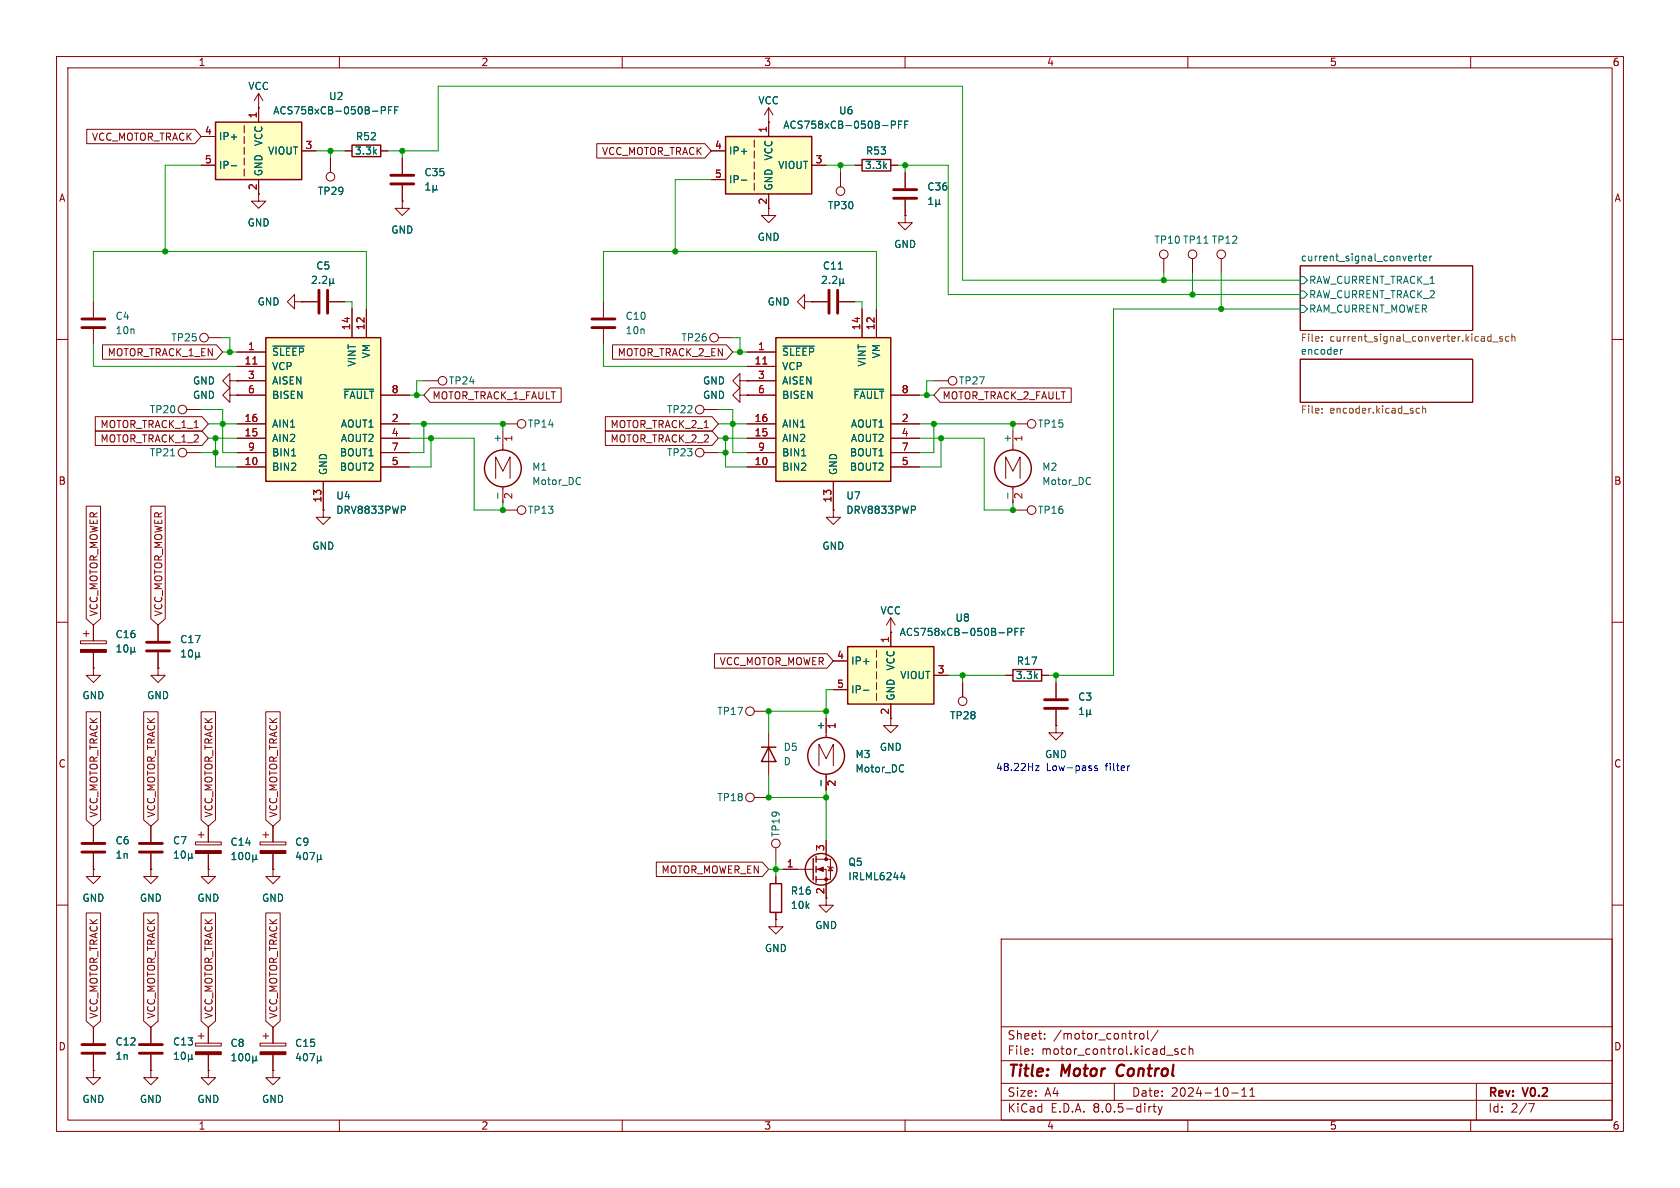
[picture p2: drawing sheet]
<svg xmlns="http://www.w3.org/2000/svg" width="297mm" height="210mm" viewBox="0 0 297 210" stroke-linecap="round" stroke-linejoin="round" font-family="sans-serif">
<g fill="none" stroke="#840000" stroke-width=".18">
<path d="M10 10h277v190h-277zM12 12h273v186h-273zM60 10v2M110 10v2M160 10v2M210 10v2M260 10v2M10 60h2M106.7 53.3v2.8M106.7 58.2v2.8M127 59.7h2.5M229.9 47h30.4v11.4h-30.4z"/>
<path d="M285 60h2M33 72.4h2.6M88.9 76.2v3.4M88.9 74.9h2.5M124.5 72.4h2.5M130.8 69.9v-1.3l-1.3 1.3 1.3 1.2v-1.2h1.3M130.8 67.3v-1.3l-1.3 1.3 1.3 1.3v-1.3h1.3M132.1 69.9h.1M132.1 67.3h.1M179.1 76.2v3.4M229.9 63.5h30.4v7.6h-30.4zM33 80h2.6"/>
<path d="M57.1 90.2v1.2h1.3l-1.3 1.3-1.2-1.3h1.2M57.1 90.2h.1M87.6 84.6v-3.8l1.3 2.5 1.3-2.5v3.8M88.9 90.2h2.5M88.9 86.1v2.8M124.5 80h2.5M177.8 84.6v-3.8l1.3 2.5 1.2-2.5v3.8M179.1 90.2h2.5M179.1 86.1v2.8M10 110h2M285 110h2M10 160h2"/>
<path d="M46 148.8h4.5v.6h-4.5zM46.5 147.6h1M47 147.1v1M48.3 153.7v1.2h1.2l-1.2 1.3-1.3-1.3h1.3M48.3 153.7h.1M48.3 146.1v2.7M48.3 150.9v2.8M137.2 154.9v1.3M138.4 153.7h5.4M144.3 153.7h1.7v6.3h1.3l-1.3 1.3-1.2-1.3h1.2M144.3 151.9h2.5v3.5h-2.5M146 148.6v3.3"/>
<path d="M146.3 153.2l.1 .1h.8l.1 .1M146.8 153.3l.4 .6h-.8zM285 160h2M137.2 162.6v1.2h1.2l-1.2 1.3-1.3-1.3h1.3M137.2 162.6h.1M137.2 161.3v1.3M177 166h108v32h-108zM60 198v2M110 198v2M160 198v2M177 194.5h108M177 191.5h108"/>
<path d="M177 187.5h108M177 181.5h108M182.5 186.3v.1M182.5 185.5v.1M184.7 183.6v.1M184.7 182.8v.1M197 191.5v3M200.9 182.7h.1M201.5 182.8l.2-.1 .5 .1v.6l-.1 .2-.4 .1-.2-.1zM202.9 182.2v1.3l.2 .2M203.5 195.6l-.3 .1M203.8 195.6h.6"/>
<path d="M204 195.1v1.3l.4 .2M204.7 182.1l-1.2 2M204.7 195.6l.4 1M205.1 196.6l-.1 .4-.3 .1M205.5 195.6l-.4 1M206.2 186.5h1.2M208.2 185.5l-.3-.1-.2 .2v.2l.5 .2v.3h-.5M209.6 185.5l-.4-.1-.3 .3v.4l.1 .2h.6M210 198v2M210.2 185.5l.3-.1 .3 .1 .1 .9M210.2 184.9v1.5M217.7 193.2h1.2"/>
<path d="M219.5 193.8h.9M219.5 192.7l.5-.4v1.5M221 193.8h.8M221 192.7l.4-.4v1.5M260 198v2M261 191.5v6.5M270.2 195.1h1l-.6 1.5"/>
<circle cx="126.2" cy="59.7" r=".76"/>
<circle cx="32.3" cy="72.4" r=".76"/>
<circle cx="92.2" cy="74.9" r=".76"/>
<circle cx="123.7" cy="72.4" r=".76"/>
<circle cx="32.3" cy="80" r=".76"/>
<circle cx="92.2" cy="90.2" r=".76"/>
<circle cx="123.7" cy="80" r=".76"/>
<circle cx="182.4" cy="90.2" r=".76"/>
</g>
<path d="M197.7 188.5a1.27 1.27 0 0 0 0 1.6" fill="none" stroke="#840000" stroke-width=".4"/>
<g fill="none" stroke="#006464" stroke-width=".18">
<path d="M229.9 51.4h.6l.6 .7-.6 .6h-.6zM229.9 54h.6l.6 .6-.6 .6h-.6zM229.9 48.9h.6l.6 .6-.6 .7h-.6zM250.2 45.3v.8M250.5 45.3l-.3 .2M250.8 45.3h.5M251 44.8v1.1l.3 .2M251.6 45.7l.6-.1v-.3h-.4l-.2 .1 .1 .7h.5M252.8 45.3v.8M253.1 45.3l-.3 .2M237 61.8v.8M237.3 61.8l-.3 .2"/>
<path d="M30.2 80.6h.7M88 87.1v1M102.6 84.5h.1M102.6 85.5v.1M178.2 87.1v1M192.7 84.5h.1M192.8 85.5l-.1 .1M52.7 150.6l-.3 .9h.8M53 151.1v.9M53.8 150.8l.1-.1a.68 .68 0 0 1 .5 .6 .68 .68 0 0 1-.5 .7 .84 .84 0 0 1-.1-1.2zM54.8 150.7h.8l-.5 1.3M56.1 151.8l.2 .2h.2l.2-.2"/>
<path d="M56.1 151.1v1.3M56.7 151.8l.2 .2M56.7 151.1v.7M159.2 155.1h.8M159.8 154.7v.8"/>
</g>
<g fill="none" stroke="#725600" stroke-width=".18">
<path d="M233.7 59.5v.2M263.2 59.5h.4M263.6 59.1v1.2M265.6 59.5h-.3l-.2 .2 .1 .1 .4 .2v.3h-.5M266.7 59.5h-.3l-.3 .2 .2 .6h.4M267.3 59.6l.2-.1h.3v.8M267.3 59.1v1.2M233.7 72.9v.1M233.7 60.2v.1M233.7 72.2v.2M251 72.2h-.4l-.2 .2 .1 .6h.5M251.5 72.3l.2-.1h.3v.8"/>
<path d="M251.5 71.8v1.2M263.6 60.3h-.4M263.9 60.4h1"/>
</g>
<g fill="none" stroke="#840000" stroke-width=".25">
<path d="M136.1 156.2h2.1v5.1h-2.1zM143.8 151.8v3.8M144.3 151.4v1M144.3 153.2v1M144.3 154.9v1.1"/>
<circle cx="88.9" cy="82.8" r="3.3"/>
<circle cx="179.1" cy="82.8" r="3.3"/>
<circle cx="145.2" cy="153.7" r="2.79"/>
</g>
<path d="M104.6 56.4h4.1M104.6 57.9h4.1" fill="none" stroke="#840000" stroke-width=".51"/>
<g fill="#840000" stroke="#840000" stroke-width=".18">
<path d="M144.5 153.7l1-.4v.8z"/>
<path d="M46 150.4h4.5v.5h-4.5z"/>
<circle cx="146" cy="155.4" r=".25"/>
<circle cx="146" cy="151.9" r=".25"/>
</g>
<path d="M38.1 21.6h15.2v10.2h-15.2z" fill="#ffffc2"/>
<path d="M38.1 21.6h15.2v10.2h-15.2zM152.4 28.2h5.1v2h-5.1z" fill="none" stroke="#840000" stroke-width=".25"/>
<g fill="none" stroke="#840000" stroke-width=".18">
<path d="M45.7 19.1h.1M45.7 16.5v5.1M45.7 16.5l-.7 1.3M45.7 16.5l.8 1.3M135.9 19.1l-.8 1.2M135.9 19.1v2.5M135.9 19.1l.8 1.2M35.6 24.1h2.5M35.6 29.2h2.5M43.2 22.2v1.3M43.2 24.1v1.3M43.2 26v1.3"/>
<path d="M43.2 27.9v1.3M43.2 29.8v1.3M45.7 31.8v2.5M53.3 26.7h2.6M135.9 21.6h.1M151.1 29.2h1.3M157.5 29.2h1.2M205.7 45.7v2.6M210.8 45.7v2.6M215.9 45.7v2.6M14.2 113.3h4.6v.5h-4.6zM14.7 112h1"/>
<path d="M15.2 111.5v1M16.5 118.1v1.3h1.3l-1.3 1.3-1.3-1.3h1.3M16.5 118.1h.1M16.5 110.5v2.8M16.5 115.3v2.8M27.9 118.1v1.3h1.3l-1.3 1.3-1.2-1.3h1.2M27.9 118.1h.1M27.9 110.5v2.8M27.9 115.3v2.8M16.5 189.2v1.3h1.3l-1.3 1.3-1.3-1.3h1.3M16.5 189.2h.1M16.5 181.6v2.8"/>
<path d="M16.5 186.4v2.8M26.7 189.2v1.3h1.2l-1.2 1.3-1.3-1.3h1.3M26.7 189.2h.1M26.7 181.6v2.8M26.7 186.4v2.8M48.3 189.2v1.3h1.2l-1.2 1.3-1.3-1.3h1.3M48.3 189.2h.1"/>
<circle cx="205.7" cy="45" r=".76"/>
<circle cx="210.8" cy="45" r=".76"/>
<circle cx="215.9" cy="45" r=".76"/>
</g>
<g fill="none" stroke="#006464" stroke-width=".18">
<path d="M67.4 19.5h.6l.1-.2v-.3l-.7-.1v1.2M68.7 19.5h.4M69.3 18.9h-.6v1.2M69.8 19.5h.4M70.4 18.9h-.6v1.2M40.9 29.3h1M20.7 115.3h.7M20.7 114.4l.3-.4v1.3M22 114.1l.2-.1a.68 .68 0 0 1 .4 .6 .68 .68 0 0 1-.4 .7l-.2-.2-.1-.3zM23.2 115.1l.1 .2h.3l.2-.2M23.2 114.4v1.3M23.8 115.1l.1 .2"/>
<path d="M23.8 114.4v.7M32.1 116.1h.7M32.1 115.2l.4-.3v1.2M33.5 114.9h.1a.68 .68 0 0 1 .5 .6 .68 .68 0 0 1-.5 .6 .84 .84 0 0 1-.1-1.2zM34.6 116l.2 .1h.2l.2-.1M34.6 115.3v1.3M35.2 116l.2 .1M35.2 115.3v.7M30.8 187.3h.8M30.8 186.4l.4-.4v1.3M32.2 186.1l.1-.1a.68 .68 0 0 1 .5 .6 .68 .68 0 0 1-.5 .7 .84 .84 0 0 1-.1-1.2zM33.3 186.4v1.3"/>
<path d="M33.3 187.1l.2 .2h.2l.2-.2M33.9 187.1l.2 .2M33.9 186.4v.7"/>
</g>
<path d="M25.9 115.1h4.1M25.9 113.5h4.1M14.5 186.2h4M14.5 184.7h4M24.6 186.2h4.1M24.6 184.7h4.1" fill="none" stroke="#840000" stroke-width=".51"/>
<path d="M14.2 114.8h4.6v.5h-4.6z" fill="#840000" stroke="#840000" stroke-width=".18"/>
<path d="M128.3 24.1h15.2v10.2h-15.2z" fill="#ffffc2"/>
<g fill="none" stroke="#840000" stroke-width=".25">
<path d="M128.3 24.1h15.2v10.2h-15.2z"/>
<circle cx="146" cy="133.6" r="3.3"/>
</g>
<g fill="none" stroke="#840000" stroke-width=".18">
<path d="M71.1 35.6v1.2h1.3l-1.3 1.3-1.3-1.3h1.3M71.1 35.6h.1M71.1 27.9v2.8M71.1 32.8v2.8M125.7 26.7h2.6M125.7 31.8h2.6M133.3 24.8v1.2M133.3 26.7v1.2M133.3 28.6v1.2M133.3 30.5v1.3M133.3 32.4v1.3M135.9 34.3v3.8h1.3l-1.3 1.3-1.3-1.3h1.3"/>
<path d="M135.9 21.6v2.5M143.5 29.2h2.5M148.6 30.5v2.5M160 38.1v1.3h1.3l-1.3 1.2-1.3-1.2h1.3M160 38.1h.1M160 30.5v2.8M160 35.3v2.8M52.1 53.3v-1.2l-1.3 1.2 1.3 1.3v-1.3h1.2M53.3 53.3h.1M53.3 53.3h2.8M58.2 53.3h2.8M40.6 67.3v-1.3l-1.2 1.3 1.2 1.3v-1.3h1.3"/>
<path d="M40.6 69.9v-1.3l-1.2 1.3 1.2 1.2v-1.2h1.3M41.9 67.3h.1M41.9 69.9h.1M74.9 67.3h2.6M165.1 67.3h2.5M179.1 74.9h2.5M147.3 90.2v1.2h1.3l-1.3 1.3-1.3-1.3h1.3M147.3 90.2h.1M133.3 125.7h2.6M144.8 135.4v-3.8l1.2 2.5 1.3-2.5v3.8M146 127v3.4M146 136.9v2.8"/>
<path d="M157.5 127v1.3h1.2l-1.2 1.2-1.3-1.2h1.3M16.5 153.7v1.2h1.3l-1.3 1.3-1.3-1.3h1.3M16.5 153.7h.1M16.5 146.1v2.7M16.5 150.9v2.8M26.7 153.7v1.2h1.2l-1.2 1.3-1.3-1.3h1.3M26.7 153.7h.1M26.7 146.1v2.7M26.7 150.9v2.8M34.5 148.8h4.6v.6h-4.6zM35.1 147.6h1M35.6 147.1v1"/>
<path d="M36.8 153.7v1.2h1.3l-1.3 1.3-1.2-1.3h1.2M36.8 153.7h.1M36.8 146.1v2.7M36.8 150.9v2.8M133.3 141h2.6M137.2 149.9v2.5M34.5 184.4h4.6v.5h-4.6zM35.1 183.1h1M35.6 182.6v1M36.8 189.2v1.3h1.3l-1.3 1.3-1.2-1.3h1.2M36.8 189.2h.1M36.8 181.6v2.8"/>
<path d="M36.8 186.4v2.8M46 184.4h4.5v.5h-4.5zM46.5 183.1h1M47 182.6v1M48.3 181.6v2.8M48.3 186.4v2.8"/>
<circle cx="148.6" cy="33.8" r=".76"/>
<circle cx="78.2" cy="67.3" r=".76"/>
<circle cx="168.4" cy="67.3" r=".76"/>
<circle cx="182.4" cy="74.9" r=".76"/>
<circle cx="132.6" cy="125.7" r=".76"/>
<circle cx="132.6" cy="141" r=".76"/>
<circle cx="137.2" cy="149.1" r=".76"/>
</g>
<g fill="none" stroke="#006464" stroke-width=".18">
<path d="M75.3 33.6h.7M75.3 32.7l.3-.4v1.3M76.6 33.4l.1 .2h.3l.2-.2M76.6 32.8v1.2M77.2 33.4l.1 .2M77.2 32.8v.6M131.1 31.8h.9M157.6 22.1l.6-.1 .1-.2v-.3l-.7-.1v1.3M158.9 22h.4M159.5 21.4h-.6v1.3M159.9 22h.5M160.6 21.4h-.7v1.3"/>
<path d="M164.2 36.1h.7M164.2 35.2l.3-.3v1.2M165.5 36l.1 .1h.3l.2-.1M165.5 35.3v1.3M166.1 36l.1 .1M166.1 35.3v.7M55.2 49l.5-.2 .2 .4-.7 .9h.7M56.5 50v.1M57 49l.5-.2 .3 .4-.8 .9h.8M58.3 49.9l.2 .2h.2l.2-.2M58.3 49.3v1.2M58.9 49.9l.2 .2"/>
<path d="M58.9 49.3v.6M145.1 137.9v1M159.7 135.3h.1M159.8 136.3l-.1 .1M30.8 151.7h.8M30.8 150.8l.4-.4v1.3M32.2 150.6l.1-.2a.68 .68 0 0 1 .5 .7 .68 .68 0 0 1-.5 .6l-.1-.1-.2-.4zM33.3 151.5l.2 .2h.2l.2-.2M33.3 150.9v1.2M33.9 151.5l.2 .2M33.9 150.9v.6M41 151.1l.4-.4v1.3"/>
<path d="M41 152h.7M42.4 150.8l.1-.1a.68 .68 0 0 1 .4 .6 .68 .68 0 0 1-.4 .7 .84 .84 0 0 1-.1-1.2zM43.5 150.8l.2-.1a.68 .68 0 0 1 .5 .6 .68 .68 0 0 1-.5 .7l-.2-.2-.1-.3zM44.7 151.1v1.3M44.7 151.8l.2 .2h.2l.2-.2M45.3 151.1v.7M45.3 151.8l.2 .2M41 187.5h.7M41 186.6l.4-.3v1.2M42.4 186.3h.1a.68 .68 0 0 1 .4 .6 .68 .68 0 0 1-.4 .6 .84 .84 0 0 1-.1-1.2zM43.6 186.3h.1a.68 .68 0 0 1 .5 .6 .68 .68 0 0 1-.5 .6 .84 .84 0 0 1-.1-1.2zM44.7 187.3l.2 .2h.2l.2-.2"/>
<path d="M44.7 186.7v1.2M45.3 187.3l.2 .2M45.3 186.7v.6M52.7 186.2l-.3 .9h.8M53 186.7v.8M53.8 186.3h.1a.68 .68 0 0 1 .5 .6 .68 .68 0 0 1-.5 .6 .84 .84 0 0 1-.1-1.2zM54.8 186.3h.8l-.5 1.2M56.1 187.3l.2 .2h.2l.2-.2M56.1 186.7v1.2M56.7 187.3l.2 .2M56.7 186.7v.6"/>
</g>
<g fill="#840000" stroke="#840000" stroke-width=".18">
<path d="M46 185.9h4.5v.5h-4.5z"/>
<path d="M34.5 185.9h4.6v.5h-4.6z"/>
<path d="M34.5 150.4h4.6v.5h-4.6z"/>
</g>
<path d="M69.1 32.5h4.1M69.1 31h4.1M158 35.1h4.1M158 33.5h4.1M56.4 51.3v4.1M57.9 51.3v4.1M14.5 150.6h4M14.5 149.1h4M24.6 150.6h4.1M24.6 149.1h4.1" fill="none" stroke="#840000" stroke-width=".51"/>
<path d="M47 59.7h20.3v25.4h-20.3z" fill="#ffffc2"/>
<path d="M62.2 25.7h5.1v2h-5.1zM47 59.7h20.3v25.4h-20.3z" fill="none" stroke="#840000" stroke-width=".25"/>
<g fill="none" stroke="#840000" stroke-width=".18">
<path d="M45.7 34.3v1.3h1.3l-1.3 1.2-1.3-1.2h1.3M61 26.7h1.2M67.3 26.7h1.3M36.8 59.7h2.6M62.2 54.6v5.1M64.8 54.6v5.1M143.5 53.3h2.8M148.3 53.3h2.8M41.9 62.2h5.1M41.9 64.8h5.1M41.9 77.5h5.1M41.9 74.9h5.1"/>
<path d="M41.9 67.3h5.1M41.9 69.9h5.1M67.3 77.5h5.1M67.3 74.9h5.1M67.3 69.9h5.1M41.9 82.6h5.1M41.9 80h5.1M57.1 85.1v5.1M67.3 82.6h5.1M67.3 80h5.1M170.2 120.7v2.5"/>
<circle cx="36.1" cy="59.7" r=".76"/>
<circle cx="170.2" cy="124" r=".76"/>
</g>
<path d="M145.4 49l.5-.2 .2 .4-.8 .9h.8M146.7 50v.1M147.2 49l.5-.2 .2 .4-.8 .9h.8M148.2 47.6h.7M148.5 49.9l.2 .2h.2l.2-.2M148.5 49.3v1.2M149.1 49.9l.2 .2M149.1 49.3v.6M48.2 61.2h5.6M60.8 68.8h5.3M51.6 80.6h.7M71.6 89.5l.1 .2-.1 .4" fill="none" stroke="#006464" stroke-width=".18"/>
<path d="M44.7 64.4h.7" fill="none" stroke="#a90000" stroke-width=".18"/>
<path d="M146.6 51.3v4.1M148.1 51.3v4.1" fill="none" stroke="#840000" stroke-width=".51"/>
<path d="M149.9 114.3h15.2v10.2h-15.2z" fill="#ffffc2"/>
<path d="M149.9 114.3h15.2v10.2h-15.2z" fill="none" stroke="#840000" stroke-width=".25"/>
<path d="M147.3 116.8h2.6M154.9 114.9v1.3M154.9 116.8v1.3M154.9 118.7v1.3M157.5 111.8v2.5M165.1 119.4h2.5M147.3 121.9h2.6M154.9 120.7v1.2M154.9 122.6v1.2M157.5 124.5v2.5" fill="none" stroke="#840000" stroke-width=".18"/>
<path d="M178.2 111.7h.6l.1-.2-.1-.3-.6-.1v1.2M179.4 111.7h.5M180 111.1h-.6v1.2M180.5 111.7h.4M181.1 111.1h-.6v1.2M152.6 122h1" fill="none" stroke="#006464" stroke-width=".18"/>
<path d="M137.2 59.7h20.3v25.4h-20.3z" fill="#ffffc2"/>
<path d="M137.2 59.7h20.3v25.4h-20.3zM179.1 118.4h5v2h-5zM134.6 132.1h2.6M135.9 132.1l1.3 2.5h-2.6z" fill="none" stroke="#840000" stroke-width=".25"/>
<g fill="none" stroke="#840000" stroke-width=".18">
<path d="M45.7 19.1h.1M45.7 19.1v2.5M15.3 22.9h19.1l1.2 1.2-1.2 1.3h-19.1zM35.6 29.2h2.5M35.6 24.1h2.5M45.7 31.8v2.5M53.3 26.7h2.6M58.4 27.9v2.6M61 26.7h1.2M67.3 26.7h1.3M71.1 35.6h.1M71.1 27.9v2.8"/>
<path d="M71.1 32.8v2.8M105.5 25.4h19.1l1.1 1.3-1.1 1.2h-19.1zM125.7 26.7h2.6M125.7 31.8h2.6M135.9 21.6h.1M135.9 21.6v2.5M135.9 34.3v2.5M143.5 29.2h2.5M148.6 30.5v2.5M151.1 29.2h1.3M157.5 29.2h1.2M160 38.1h.1"/>
<path d="M160 30.5v2.8M160 35.3v2.8M16.5 53.3v2.8M16.5 58.2v2.8M53.3 53.3h.1M53.3 53.3h2.8M58.2 53.3h2.8M62.2 54.6v5.1M64.8 54.6v5.1M142.2 53.3v-1.2l-1.2 1.2 1.2 1.3v-1.3h1.3M143.5 53.3h.1M143.5 53.3h2.8"/>
<path d="M148.3 53.3h2.8M152.4 54.6v5.1M154.9 54.6v5.1M16.8 73.7h18.9l1.1 1.2-1.1 1.3h-18.9zM16.8 76.2h18.9l1.1 1.3-1.1 1.2h-18.9zM18.1 61h20.2l1.1 1.2-1.1 1.3h-20.2zM41.9 67.3h.1M41.9 69.9h.1M41.9 62.2h5.1M41.9 64.8h5.1M41.9 77.5h5.1M41.9 74.9h5.1"/>
<path d="M41.9 67.3h5.1M41.9 69.9h5.1M67.3 77.5h5.1M67.3 74.9h5.1M67.3 69.9h5.1M76 68.6h23.2v2.5h-23.2l-1.1-1.2zM107 73.7h18.9l1.1 1.2-1.1 1.3h-18.9zM107 76.2h18.9l1.1 1.3-1.1 1.2h-18.9zM108.3 61h20.1l1.1 1.2-1.1 1.3h-20.1zM132.1 67.3h.1M132.1 69.9h.1M132.1 62.2h5.1"/>
<path d="M132.1 64.8h5.1M132.1 77.5h5.1M132.1 74.9h5.1M132.1 67.3h5.1M132.1 69.9h5.1M157.5 77.5h5.1M157.5 74.9h5.1M157.5 69.9h5.1M166.2 68.6h23.2v2.5h-23.2l-1.1-1.2zM15.2 89.5h2.6v19.9l-1.3 1.1-1.3-1.1zM26.7 89.5h2.5v19.9l-1.3 1.1-1.2-1.1zM41.9 82.6h5.1"/>
<path d="M41.9 80h5.1M57.1 90.2h.1M57.1 85.1v5.1M67.3 82.6h5.1M67.3 80h5.1M132.1 82.6h5.1M132.1 80h5.1M147.3 90.2h.1M147.3 85.1v5.1M157.5 82.6h5.1M157.5 80h5.1M16.5 118.1h.1"/>
<path d="M16.5 110.5v2.8M16.5 115.3v2.8M27.9 118.1h.1M27.9 110.5v2.8M27.9 115.3v2.8M126.3 115.6h19.9l1.1 1.2-1.1 1.3h-19.9zM147.3 116.8h2.6M157.5 111.8h.1M157.5 109.2l-.8 1.3M157.5 109.2v5.1M157.5 109.2l.7 1.3M165.1 119.4h2.5"/>
<path d="M177.8 119.4h1.3M184.1 119.4h1.3M15.2 125.8h2.6v19.1l-1.3 1.2-1.3-1.2zM25.4 125.8h2.5v19.1l-1.2 1.2-1.3-1.2zM35.6 125.8h2.5v19.1l-1.3 1.2-1.2-1.2zM47 125.8h2.5v19.1l-1.2 1.2-1.3-1.2zM135.9 129.5v7.7M146 127v2.5M146 137.2v2.5M147.3 121.9h2.6M157.5 124.5v2.5M170.2 120.7v2.5"/>
<path d="M186.7 128.3v1.2h1.3l-1.3 1.3-1.3-1.3h1.3M186.7 128.3h.1M186.7 120.7v2.7M186.7 125.5v2.8M16.5 153.7h.1M16.5 146.1v2.7M16.5 150.9v2.8M26.7 153.7h.1M26.7 146.1v2.7M26.7 150.9v2.8M36.8 153.7h.1M36.8 146.1v2.7"/>
<path d="M36.8 150.9v2.8M48.3 153.7h.1M48.3 146.1v2.7M48.3 150.9v2.8M116 152.4h18.8l1.1 1.3-1.1 1.2h-18.8zM137.2 154.9v1.3M138.4 153.7h2.6M146 148.6v2.5M146 156.2v2.6M15.2 161.4h2.6v19.1l-1.3 1.1-1.3-1.1zM25.4 161.4h2.5v19.1l-1.2 1.1-1.3-1.1zM35.6 161.4h2.5v19.1l-1.3 1.1-1.2-1.1z"/>
<path d="M47 161.4h2.5v19.1l-1.2 1.1-1.3-1.1zM137.2 162.6h.1M137.2 161.3v1.3M16.5 189.2h.1M16.5 181.6v2.8M16.5 186.4v2.8M26.7 189.2h.1M26.7 181.6v2.8M26.7 186.4v2.8M36.8 189.2h.1M36.8 181.6v2.8M36.8 186.4v2.8"/>
<path d="M48.3 189.2h.1M48.3 181.6v2.8M48.3 186.4v2.8"/>
<circle cx="58.4" cy="31.2" r=".76"/>
</g>
<g fill="none" stroke="#006464" stroke-width=".18">
<path d="M67.4 19.5h.6l.1-.2v-.3l-.7-.1v1.2M68.7 19.5h.4M69.3 18.9h-.6v1.2M69.8 19.5h.4M70.4 18.9h-.6v1.2M40.9 29.3h1M75.3 32.7l.3-.4v1.3M75.3 33.6h.7M76.6 33.4l.1 .2h.3l.2-.2M76.6 32.8v1.2M77.2 33.4l.1 .2M77.2 32.8v.6"/>
<path d="M131.1 31.8h.9M157.6 22.1l.6-.1 .1-.2v-.3l-.7-.1v1.3M158.9 22h.4M159.5 21.4h-.6v1.3M159.9 22h.5M160.6 21.4h-.7v1.3M164.2 36.1h.7M164.2 35.2l.3-.3v1.2M165.5 36l.1 .1h.3l.2-.1M165.5 35.3v1.3M166.1 36l.1 .1M166.1 35.3v.7"/>
<path d="M55.2 49l.5-.2 .2 .4-.7 .9h.7M56.5 50v.1M57 49l.5-.2 .3 .4-.8 .9h.8M58.3 49.9l.2 .2h.2l.2-.2M58.3 49.3v1.2M58.9 49.9l.2 .2M58.9 49.3v.6M145.4 49l.5-.2 .2 .4-.8 .9h.8M146.7 50v.1M147.2 49l.5-.2 .2 .4-.8 .9h.8M148.2 47.6h.7M148.5 49.9l.2 .2h.2l.2-.2"/>
<path d="M148.5 49.3v1.2M149.1 49.9l.2 .2M149.1 49.3v.6M48.2 61.2h5.6M60.8 68.8h5.3M138.4 61.2h5.6M151 68.8h5.2M51.6 80.6h.7M71.6 89.5l.1 .2-.1 .4M141.7 80.6h.7M161.7 89.5l.1 .2-.1 .4M20.7 115.3h.7"/>
<path d="M20.7 114.4l.3-.4v1.3M22 114.1l.2-.1a.68 .68 0 0 1 .4 .6 .68 .68 0 0 1-.4 .7l-.2-.2-.1-.3zM23.2 115.1l.1 .2h.3l.2-.2M23.2 114.4v1.3M23.8 115.1l.1 .2M23.8 114.4v.7M32.1 116.1h.7M32.1 115.2l.4-.3v1.2M33.5 114.9h.1a.68 .68 0 0 1 .5 .6 .68 .68 0 0 1-.5 .6 .84 .84 0 0 1-.1-1.2zM34.6 116l.2 .1h.2l.2-.1M34.6 115.3v1.3M35.2 116l.2 .1"/>
<path d="M35.2 115.3v.7M178.2 111.7h.6l.1-.2-.1-.3-.6-.1v1.2M179.4 111.7h.5M180 111.1h-.6v1.2M180.5 111.7h.4M181.1 111.1h-.6v1.2M145.1 137.9v1M152.6 122h1M159.7 135.3h.1M159.8 136.3l-.1 .1M190.9 126.3h.7M190.9 125.4l.3-.4v1.3"/>
<path d="M192.1 126.1l.2 .2h.2l.2-.2M192.1 125.5v1.2M192.7 126.1l.2 .2M192.7 125.5v.6M30.8 150.8l.4-.4v1.3M30.8 151.7h.8M32.2 150.6l.1-.2a.68 .68 0 0 1 .5 .7 .68 .68 0 0 1-.5 .6l-.1-.1-.2-.4zM33.3 150.9v1.2M33.3 151.5l.2 .2h.2l.2-.2M33.9 150.9v.6M33.9 151.5l.2 .2M41 151.1l.4-.4v1.3"/>
<path d="M41 152h.7M42.4 150.8l.1-.1a.68 .68 0 0 1 .4 .6 .68 .68 0 0 1-.4 .7 .84 .84 0 0 1-.1-1.2zM43.5 150.8l.2-.1a.68 .68 0 0 1 .5 .6 .68 .68 0 0 1-.5 .7l-.2-.2-.1-.3zM44.7 151.1v1.3M44.7 151.8l.2 .2h.2l.2-.2M45.3 151.1v.7M45.3 151.8l.2 .2M52.7 150.6l-.3 .9h.8M53 151.1v.9M53.8 150.8l.1-.1a.68 .68 0 0 1 .5 .6 .68 .68 0 0 1-.5 .7 .84 .84 0 0 1-.1-1.2zM54.8 150.7h.8l-.5 1.3M56.1 151.1v1.3"/>
<path d="M56.1 151.8l.2 .2h.2l.2-.2M56.7 151.1v.7M56.7 151.8l.2 .2M159.2 155.1h.8M159.8 154.7v.8M30.8 187.3h.8M30.8 186.4l.4-.4v1.3M32.2 186.1l.1-.1a.68 .68 0 0 1 .5 .6 .68 .68 0 0 1-.5 .7 .84 .84 0 0 1-.1-1.2zM33.3 186.4v1.3M33.3 187.1l.2 .2h.2l.2-.2M33.9 187.1l.2 .2M33.9 186.4v.7"/>
<path d="M41 187.5h.7M41 186.6l.4-.3v1.2M42.4 186.3h.1a.68 .68 0 0 1 .4 .6 .68 .68 0 0 1-.4 .6 .84 .84 0 0 1-.1-1.2zM43.6 186.3h.1a.68 .68 0 0 1 .5 .6 .68 .68 0 0 1-.5 .6 .84 .84 0 0 1-.1-1.2zM44.7 187.3l.2 .2h.2l.2-.2M44.7 186.7v1.2M45.3 187.3l.2 .2M45.3 186.7v.6M52.7 186.2l-.3 .9h.8M53 186.7v.8M53.8 186.3h.1a.68 .68 0 0 1 .5 .6 .68 .68 0 0 1-.5 .6 .84 .84 0 0 1-.1-1.2zM54.8 186.3h.8l-.5 1.2"/>
<path d="M56.1 187.3l.2 .2h.2l.2-.2M56.1 186.7v1.2M56.7 187.3l.2 .2M56.7 186.7v.6"/>
</g>
<path d="M44.7 64.4h.7M134.9 64.4h.7" fill="none" stroke="#a90000" stroke-width=".18"/>
<path d="M14.5 56.4h4M14.5 57.9h4M184.7 125.2h4M184.7 123.7h4" fill="none" stroke="#840000" stroke-width=".51"/>
<path d="M183 135.4h.7l-.7 .8h.7M194 135.4h-.3l-.2 .2 .1 .1 .4 .2v.3h-.5M199.7 135.4h-.2" fill="none" stroke="#0000c2" stroke-width=".18"/>
<g fill="none" stroke="#009600" stroke-width=".18">
<path d="M35.6 29.2h-6.4v15.3M55.9 26.7h5.1M58.4 26.7v1.2M68.6 26.7h8.9v-11.5h92.7v34.3h59.7M71.1 26.7v1.2M125.7 31.8h-6.3v12.7M146 29.2h5.1M148.6 29.2v1.3M158.7 29.2h8.9v22.9h62.3M160 29.2v1.3M16.5 53.3v-8.8h48.3v10.1M39.4 59.7h1.2v2.5"/>
<path d="M61 53.3h1.2v1.3M106.7 53.3v-8.8h48.2v10.1M129.5 59.7h1.3v2.5M151.1 53.3h1.3v1.3M205.7 48.3v1.2M210.8 48.3v3.8M215.9 48.3v6.3M229.9 54.6h-33.1v64.8h-11.4M16.5 61v3.8h25.4M35.6 72.4h3.8v7.6h2.5M36.8 77.5h5.1M36.8 74.9h5.1"/>
<path d="M38.1 77.5v5.1h3.8M39.4 62.2h2.5M72.4 77.5h11.4v12.7h5.1v-1.3M72.4 74.9h16.5v1.3M72.4 69.9h2.5M74.9 67.3h-1.2v2.6M74.9 74.9v5.1h-2.5M76.2 77.5v5.1h-3.8M106.7 61v3.8h25.4M127 77.5h5.1M127 74.9h5.1M127 72.4h2.5v7.6h2.6"/>
<path d="M128.3 77.5v5.1h3.8M129.5 62.2h2.6M162.6 77.5h11.4v12.7h5.1v-1.3M162.6 74.9h16.5v1.3M162.6 69.9h2.5M165.1 67.3h-1.3v2.6M165.1 74.9v5.1h-2.5M166.4 77.5v5.1h-3.8M35.6 80h2.5M127 80h1.3M167.6 119.4h10.2M170.2 119.4v1.3"/>
<path d="M186.7 119.4v1.3M135.9 137.2v3.8h10.1M146 139.7v8.9M146 125.7h-10.1v3.8M147.3 121.9h-1.3v5.1M135.9 153.7h2.5M137.2 152.4v2.5"/>
</g>
<g fill="#009600" stroke="#009600" stroke-width=".18">
<circle cx="166.4" cy="77.5" r=".46"/>
<circle cx="165.1" cy="74.9" r=".46"/>
<circle cx="135.9" cy="141" r=".46"/>
<circle cx="146" cy="125.7" r=".46"/>
<circle cx="135.9" cy="125.7" r=".46"/>
<circle cx="137.2" cy="153.7" r=".46"/>
<circle cx="146" cy="141" r=".46"/>
<circle cx="170.2" cy="119.4" r=".46"/>
<circle cx="210.8" cy="52.1" r=".46"/>
<circle cx="215.9" cy="54.6" r=".46"/>
<circle cx="205.7" cy="49.5" r=".46"/>
<circle cx="186.7" cy="119.4" r=".46"/>
<circle cx="179.1" cy="74.9" r=".46"/>
<circle cx="163.8" cy="69.9" r=".46"/>
<circle cx="179.1" cy="90.2" r=".46"/>
<circle cx="129.5" cy="74.9" r=".46"/>
<circle cx="128.3" cy="77.5" r=".46"/>
<circle cx="128.3" cy="80" r=".46"/>
<circle cx="130.8" cy="62.2" r=".46"/>
<circle cx="88.9" cy="90.2" r=".46"/>
<circle cx="148.6" cy="29.2" r=".46"/>
<circle cx="119.4" cy="44.5" r=".46"/>
<circle cx="160" cy="29.2" r=".46"/>
<circle cx="73.7" cy="69.9" r=".46"/>
<circle cx="38.1" cy="77.5" r=".46"/>
<circle cx="39.4" cy="74.9" r=".46"/>
<circle cx="38.1" cy="80" r=".46"/>
<circle cx="76.2" cy="77.5" r=".46"/>
<circle cx="74.9" cy="74.9" r=".46"/>
<circle cx="88.9" cy="74.9" r=".46"/>
<circle cx="58.4" cy="26.7" r=".46"/>
<circle cx="40.6" cy="62.2" r=".46"/>
<circle cx="29.2" cy="44.5" r=".46"/>
<circle cx="71.1" cy="26.7" r=".46"/>
</g>
<g font-size="2.8" fill="#840000">
<text x="178" y="190.9">Title:</text>
<text x="187.7" y="190.9">Motor</text>
<text x="198.3" y="190.9">Control</text>
</g>
<g font-size="2.1" fill="#840000">
<text x="178" y="184">Sheet:</text>
<text x="186.2" y="184">/motor_control/</text>
<text x="178" y="186.7">File:</text>
<text x="184.1" y="186.7">motor_control.kicad_sch</text>
<text x="178" y="196.9">KiCad</text>
<text x="178" y="194.1">Size:</text>
<text x="184.7" y="194.1">A4</text>
<text x="185.7" y="196.9">E.D.A.</text>
<text x="193.3" y="196.9">8.0.5-dirty</text>
<text x="200" y="194.1">Date:</text>
<text x="207" y="194.1">2024-10-11</text>
<text x="263" y="194.3">Rev:</text>
<text x="263" y="196.9">Id:</text>
<text x="267.1" y="196.9">2/7</text>
<text x="269.4" y="194.3">V0.2</text>
</g>
<g font-size="1.8" fill="#840000">
<text x="35" y="11.9">1</text>
<text x="85" y="11.9">2</text>
<text x="135" y="11.9">3</text>
<text x="185" y="11.9">4</text>
<text x="235" y="11.9">5</text>
<text x="285" y="11.9">6</text>
<text x="16.1" y="25.1">VCC_MOTOR_TRACK</text>
<text x="106.3" y="27.6">VCC_MOTOR_TRACK</text>
<text x="10.3" y="35.9">A</text>
<text x="45.5" y="33.7" transform="rotate(-90 45.5 33.7)">2</text>
<text x="285.3" y="35.9">A</text>
<text x="18.9" y="63.2">MOTOR_TRACK_1_EN</text>
<text x="109.1" y="63.2">MOTOR_TRACK_2_EN</text>
<text x="76.4" y="70.8">MOTOR_TRACK_1_FAULT</text>
<text x="166.5" y="70.8">MOTOR_TRACK_2_FAULT</text>
<text x="17.7" y="75.9">MOTOR_TRACK_1_1</text>
<text x="107.8" y="75.9">MOTOR_TRACK_2_1</text>
<text x="17.7" y="78.4">MOTOR_TRACK_1_2</text>
<text x="107.8" y="78.4">MOTOR_TRACK_2_2</text>
<text x="10.3" y="85.9">B</text>
<text x="285.3" y="85.9">B</text>
<text x="17.5" y="109.1" transform="rotate(-90 17.5 109.1)">VCC_MOTOR_MOWER</text>
<text x="28.9" y="109.1" transform="rotate(-90 28.9 109.1)">VCC_MOTOR_MOWER</text>
<text x="127.1" y="117.8">VCC_MOTOR_MOWER</text>
<text x="10.3" y="135.9">C</text>
<text x="285.3" y="135.9">C</text>
<text x="17.5" y="144.6" transform="rotate(-90 17.5 144.6)">VCC_MOTOR_TRACK</text>
<text x="27.6" y="144.6" transform="rotate(-90 27.6 144.6)">VCC_MOTOR_TRACK</text>
<text x="37.8" y="144.6" transform="rotate(-90 37.8 144.6)">VCC_MOTOR_TRACK</text>
<text x="49.2" y="144.6" transform="rotate(-90 49.2 144.6)">VCC_MOTOR_TRACK</text>
<text x="116.8" y="154.6">MOTOR_MOWER_EN</text>
<text x="10.3" y="185.9">D</text>
<text x="17.5" y="180.2" transform="rotate(-90 17.5 180.2)">VCC_MOTOR_TRACK</text>
<text x="27.6" y="180.2" transform="rotate(-90 27.6 180.2)">VCC_MOTOR_TRACK</text>
<text x="37.8" y="180.2" transform="rotate(-90 37.8 180.2)">VCC_MOTOR_TRACK</text>
<text x="49.2" y="180.2" transform="rotate(-90 49.2 180.2)">VCC_MOTOR_TRACK</text>
<text x="285.3" y="185.9">D</text>
<text x="35" y="199.9">1</text>
<text x="85" y="199.9">2</text>
<text x="135" y="199.9">3</text>
<text x="185" y="199.9">4</text>
<text x="235" y="199.9">5</text>
<text x="285" y="199.9">6</text>
</g>
<g font-size="1.8" fill="#006464">
<text x="43.8" y="16.1">VCC</text>
<text x="58.1" y="17.9">U2</text>
<text x="48.2" y="20.4">ACS758xCB-050B-PFF</text>
<text x="134" y="18.6">VCC</text>
<text x="138.4" y="23">ACS758xCB-050B-PFF</text>
<text x="148.2" y="20.4">U6</text>
<text x="38.6" y="25">IP+</text>
<text x="46.6" y="25.9" transform="rotate(-90 46.6 25.9)">VCC</text>
<text x="47.3" y="27.5">VIOUT</text>
<text x="62.6" y="27.5">3.3k</text>
<text x="62.8" y="25">R52</text>
<text x="128.8" y="27.5">IP+</text>
<text x="136.8" y="28.5" transform="rotate(-90 136.8 28.5)">VCC</text>
<text x="153" y="27.5">R53</text>
<text x="38.6" y="30.1">IP-</text>
<text x="46.6" y="31.2" transform="rotate(-90 46.6 31.2)">GND</text>
<text x="56.1" y="34.6">TP29</text>
<text x="74.9" y="31.3">C35</text>
<text x="128.8" y="32.6">IP-</text>
<text x="136.8" y="33.8" transform="rotate(-90 136.8 33.8)">GND</text>
<text x="137.5" y="30.1">VIOUT</text>
<text x="152.8" y="30.1">3.3k</text>
<text x="163.8" y="33.9">C36</text>
<text x="43.7" y="40.2">GND</text>
<text x="69.1" y="41.5">GND</text>
<text x="146.3" y="37.2">TP30</text>
<text x="55.8" y="47.9">C5</text>
<text x="133.9" y="42.8">GND</text>
<text x="145.4" y="47.9">C11</text>
<text x="158" y="44">GND</text>
<text x="204" y="43.3">TP10 TP11 TP12</text>
<text x="229.9" y="46.3">current_signal_converter</text>
<text x="231.3" y="52.9">RAW_CURRENT_TRACK_2</text>
<text x="231.3" y="50.4">RAW_CURRENT_TRACK_1</text>
<text x="20.3" y="56.7">C4</text>
<text x="20.3" y="59.3">10n</text>
<text x="45.4" y="54.2">GND</text>
<text x="110.5" y="56.7">C10</text>
<text x="110.5" y="59.3">10n</text>
<text x="135.6" y="54.2">GND</text>
<text x="231.3" y="55.5">RAM_CURRENT_MOWER</text>
<text x="30.2" y="60.6">TP25</text>
<text x="48" y="63.1">~{SLEEP}</text>
<text x="48" y="65.6">VCP</text>
<text x="63.1" y="64.9" transform="rotate(-90 63.1 64.9)">VINT</text>
<text x="65.6" y="63.4" transform="rotate(-90 65.6 63.4)">VM</text>
<text x="120.4" y="60.6">TP26</text>
<text x="138.2" y="63.1">~{SLEEP}</text>
<text x="138.2" y="65.6">VCP</text>
<text x="153.3" y="64.9" transform="rotate(-90 153.3 64.9)">VINT</text>
<text x="155.8" y="63.4" transform="rotate(-90 155.8 63.4)">VM</text>
<text x="229.9" y="62.8">encoder</text>
<text x="34" y="68.2">GND</text>
<text x="34" y="70.7">GND</text>
<text x="48" y="68.2">AISEN</text>
<text x="48" y="70.7">BISEN</text>
<text x="60.6" y="70.7">~{FAULT}</text>
<text x="79.3" y="68.2">TP24</text>
<text x="124.2" y="70.7">GND</text>
<text x="124.2" y="68.2">GND</text>
<text x="138.2" y="68.2">AISEN</text>
<text x="138.2" y="70.7">BISEN</text>
<text x="150.8" y="70.7">~{FAULT}</text>
<text x="169.4" y="68.2">TP27</text>
<text x="26.4" y="73.3">TP20</text>
<text x="48" y="75.8">AIN1</text>
<text x="60.2" y="75.8">AOUT1</text>
<text x="93.2" y="75.8">TP14</text>
<text x="117.8" y="73.3">TP22</text>
<text x="138.2" y="75.8">AIN1</text>
<text x="150.3" y="75.8">AOUT1</text>
<text x="183.4" y="75.8">TP15</text>
<text x="26.4" y="80.9">TP21</text>
<text x="48" y="83.4">BIN2</text>
<text x="48" y="78.3">AIN2</text>
<text x="48" y="80.9">BIN1</text>
<text x="60" y="83.4">BOUT2</text>
<text x="60" y="80.9">BOUT1</text>
<text x="60.2" y="78.3">AOUT2</text>
<text x="88.6" y="78.4" transform="rotate(-90 88.6 78.4)">+</text>
<text x="94" y="83.4">M1</text>
<text x="117.8" y="80.9">TP23</text>
<text x="138.2" y="83.4">BIN2</text>
<text x="138.2" y="78.3">AIN2</text>
<text x="138.2" y="80.9">BIN1</text>
<text x="150.2" y="83.4">BOUT2</text>
<text x="150.2" y="80.9">BOUT1</text>
<text x="150.3" y="78.3">AOUT2</text>
<text x="178.8" y="78.4" transform="rotate(-90 178.8 78.4)">+</text>
<text x="184.2" y="83.4">M2</text>
<text x="58" y="84.1" transform="rotate(-90 58 84.1)">GND</text>
<text x="59.4" y="88.5">U4</text>
<text x="94" y="86">Motor_DC</text>
<text x="148.2" y="84.1" transform="rotate(-90 148.2 84.1)">GND</text>
<text x="149.5" y="88.5">U7</text>
<text x="184.2" y="86">Motor_DC</text>
<text x="59.4" y="91">DRV8833PWP</text>
<text x="93.2" y="91">TP13</text>
<text x="149.5" y="91">DRV8833PWP</text>
<text x="183.4" y="91">TP16</text>
<text x="55.1" y="97.4">GND</text>
<text x="145.3" y="97.4">GND</text>
<text x="20.3" y="113">C16</text>
<text x="31.8" y="113.9">C17</text>
<text x="155.6" y="108.8">VCC</text>
<text x="159" y="112.6">ACS758xCB-050B-PFF</text>
<text x="168.8" y="110.1">U8</text>
<text x="150.4" y="117.7">IP+</text>
<text x="158.3" y="118.6" transform="rotate(-90 158.3 118.6)">VCC</text>
<text x="179.7" y="117.7">R17</text>
<text x="14.5" y="123.8">GND</text>
<text x="25.9" y="123.8">GND</text>
<text x="150.4" y="122.8">IP-</text>
<text x="158.3" y="124" transform="rotate(-90 158.3 124)">GND</text>
<text x="159.1" y="120.2">VIOUT</text>
<text x="179.5" y="120.2">3.3k</text>
<text x="190.5" y="124.1">C3</text>
<text x="126.7" y="126.6">TP17</text>
<text x="145.8" y="129.2" transform="rotate(-90 145.8 129.2)">+</text>
<text x="167.9" y="127.4">TP28</text>
<text x="138.4" y="132.9">D5</text>
<text x="138.4" y="135.5">D</text>
<text x="151.1" y="134.2">M3</text>
<text x="151.1" y="136.8">Motor_DC</text>
<text x="155.4" y="132.9">GND</text>
<text x="184.7" y="134.2">GND</text>
<text x="126.7" y="141.8">TP18</text>
<text x="20.3" y="149.5">C6</text>
<text x="30.5" y="149.5">C7</text>
<text x="40.6" y="149.7">C14</text>
<text x="52.1" y="149.7">C9</text>
<text x="138" y="148.1" transform="rotate(-90 138 148.1)">TP19</text>
<text x="20.3" y="152">1n</text>
<text x="149.9" y="153.3">Q5</text>
<text x="149.9" y="155.8">IRLML6244</text>
<text x="14.5" y="159.6">GND</text>
<text x="24.6" y="159.6">GND</text>
<text x="34.8" y="159.6">GND</text>
<text x="46.2" y="159.6">GND</text>
<text x="139.7" y="160.9">10k</text>
<text x="139.7" y="158.3">R16</text>
<text x="144" y="164.4">GND</text>
<text x="135.1" y="168.5">GND</text>
<text x="20.3" y="185">C12</text>
<text x="30.5" y="185">C13</text>
<text x="40.6" y="185.3">C8</text>
<text x="52.1" y="185.3">C15</text>
<text x="20.3" y="187.6">1n</text>
<text x="14.5" y="195.2">GND</text>
<text x="24.6" y="195.2">GND</text>
<text x="34.8" y="195.2">GND</text>
<text x="46.2" y="195.2">GND</text>
</g>
<g font-size="1.8" fill="#a90000">
<text x="36.1" y="23.9">4</text>
<text x="45.5" y="21" transform="rotate(-90 45.5 21)">1</text>
<text x="135.6" y="23.6" transform="rotate(-90 135.6 23.6)">1</text>
<text x="36.1" y="29">5</text>
<text x="53.9" y="26.4">3</text>
<text x="126.3" y="26.4">4</text>
<text x="144.1" y="29">3</text>
<text x="126.3" y="31.5">5</text>
<text x="135.6" y="36.3" transform="rotate(-90 135.6 36.3)">2</text>
<text x="62" y="58.5" transform="rotate(-90 62 58.5)">14</text>
<text x="64.5" y="58.5" transform="rotate(-90 64.5 58.5)">12</text>
<text x="152.1" y="58.5" transform="rotate(-90 152.1 58.5)">14</text>
<text x="154.7" y="58.5" transform="rotate(-90 154.7 58.5)">12</text>
<text x="43.1" y="64.5">11</text>
<text x="43.7" y="62">1</text>
<text x="133.3" y="64.5">11</text>
<text x="133.9" y="62">1</text>
<text x="43.7" y="67.1">3</text>
<text x="43.7" y="69.6">6</text>
<text x="69.1" y="69.6">8</text>
<text x="133.9" y="67.1">3</text>
<text x="133.9" y="69.6">6</text>
<text x="159.3" y="69.6">8</text>
<text x="43.1" y="77.2">15</text>
<text x="43.1" y="74.7">16</text>
<text x="69.1" y="74.7">2</text>
<text x="69.1" y="77.2">4</text>
<text x="133.3" y="77.2">15</text>
<text x="133.3" y="74.7">16</text>
<text x="159.3" y="74.7">2</text>
<text x="159.3" y="77.2">4</text>
<text x="43.1" y="82.3">10</text>
<text x="43.7" y="79.8">9</text>
<text x="69.1" y="82.3">5</text>
<text x="69.1" y="79.8">7</text>
<text x="90.9" y="78.2" transform="rotate(-90 90.9 78.2)">1</text>
<text x="133.3" y="82.3">10</text>
<text x="133.9" y="79.8">9</text>
<text x="159.3" y="82.3">5</text>
<text x="159.3" y="79.8">7</text>
<text x="181.1" y="78.2" transform="rotate(-90 181.1 78.2)">1</text>
<text x="56.9" y="88.9" transform="rotate(-90 56.9 88.9)">13</text>
<text x="90.9" y="88.3" transform="rotate(-90 90.9 88.3)">2</text>
<text x="147.1" y="88.9" transform="rotate(-90 147.1 88.9)">13</text>
<text x="181.1" y="88.3" transform="rotate(-90 181.1 88.3)">2</text>
<text x="157.2" y="113.7" transform="rotate(-90 157.2 113.7)">1</text>
<text x="147.9" y="116.6">4</text>
<text x="165.7" y="119.1">3</text>
<text x="147.9" y="121.7">5</text>
<text x="148" y="129" transform="rotate(-90 148 129)">1</text>
<text x="157.2" y="126.4" transform="rotate(-90 157.2 126.4)">2</text>
<text x="148" y="139.1" transform="rotate(-90 148 139.1)">2</text>
<text x="139" y="153.4">1</text>
<text x="145.8" y="150.6" transform="rotate(-90 145.8 150.6)">3</text>
<text x="145.8" y="158.2" transform="rotate(-90 145.8 158.2)">2</text>
</g>
<g font-size="1.8" fill="#725600">
<text x="229.9" y="60.7">File:</text>
<text x="235.1" y="60.7">current_signal_converter.kicad_sch</text>
<text x="229.9" y="73.4">File:</text>
<text x="235.1" y="73.4">encoder.kicad_sch</text>
</g>
<g font-size="1.8" fill="#0000c2">
<text x="176" y="136.5">48.22Hz</text>
<text x="184.9" y="136.5">Low-pass</text>
<text x="195.6" y="136.5">filter</text>
</g>
</svg>
